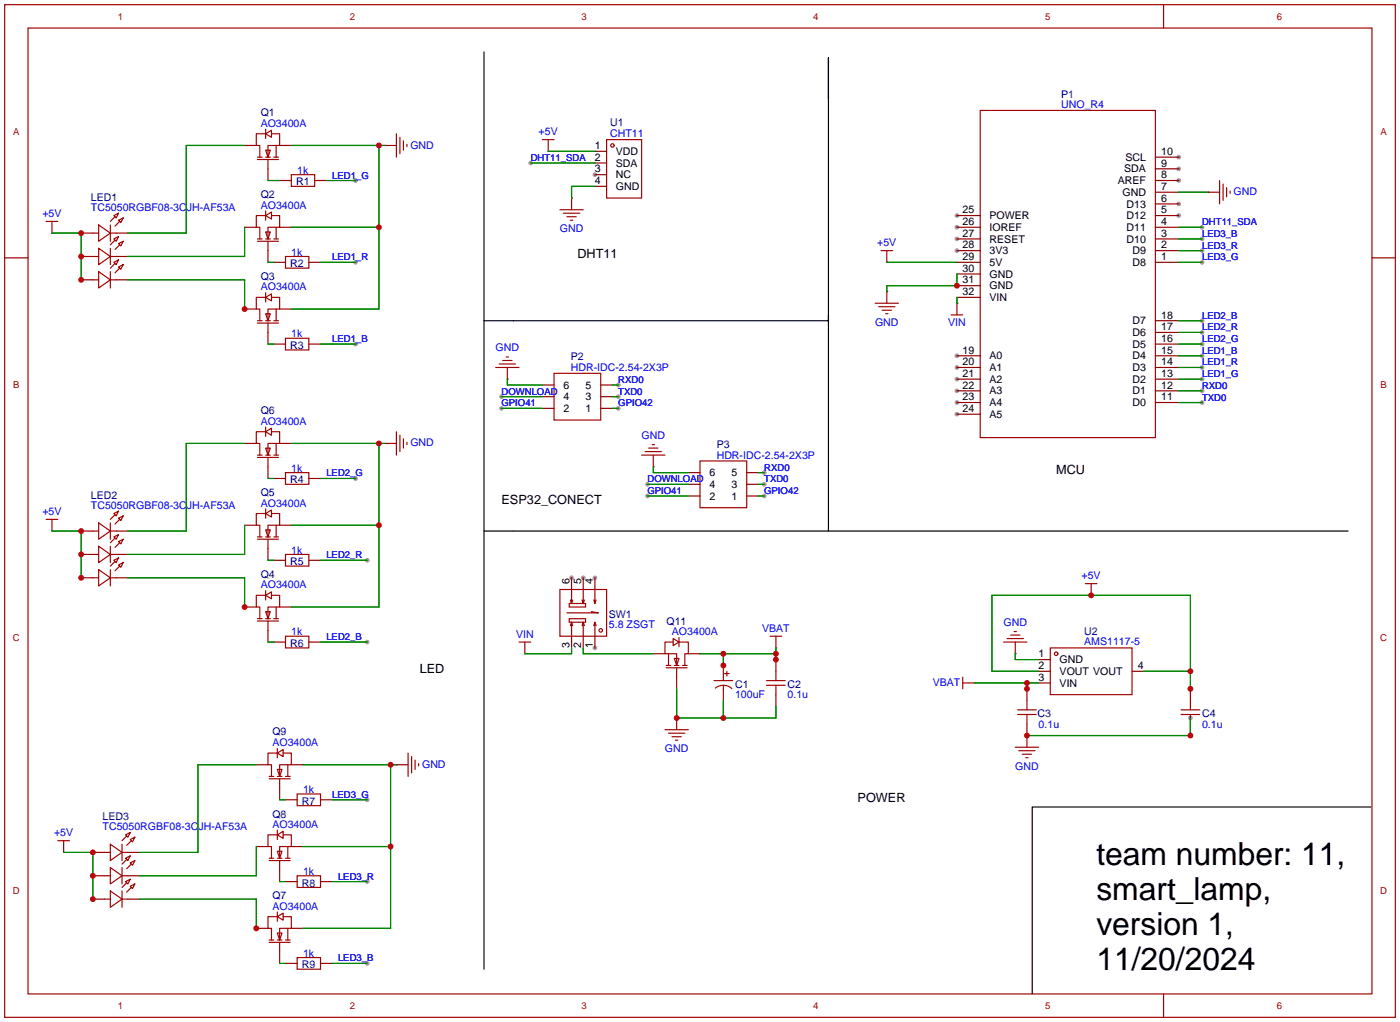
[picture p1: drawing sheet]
<svg xmlns="http://www.w3.org/2000/svg" width="305mm" height="222mm" viewBox="0 0 305 222" stroke-linecap="round" stroke-linejoin="round" font-family="sans-serif">
<g fill="#999">
<circle cx="256.4" cy="46.9" r=".51"/>
<circle cx="256.4" cy="44.3" r=".51"/>
<circle cx="256.4" cy="39.2" r=".51"/>
<circle cx="256.4" cy="36.7" r=".51"/>
<circle cx="256.4" cy="34.2" r=".51"/>
<circle cx="208.2" cy="77.3" r=".51"/>
<circle cx="208.2" cy="79.9" r=".51"/>
<circle cx="208.2" cy="82.4" r=".51"/>
<circle cx="208.2" cy="85" r=".51"/>
<circle cx="208.2" cy="87.5" r=".51"/>
<circle cx="208.2" cy="90" r=".51"/>
<circle cx="208.2" cy="46.9" r=".51"/>
<circle cx="208.2" cy="49.4" r=".51"/>
<circle cx="208.2" cy="51.9" r=".51"/>
<circle cx="208.2" cy="54.5" r=".51"/>
<circle cx="129.4" cy="38" r=".51"/>
<circle cx="124.3" cy="125.6" r=".51"/>
<circle cx="126.9" cy="125.6" r=".51"/>
<circle cx="129.4" cy="125.6" r=".51"/>
<circle cx="129.4" cy="140.8" r=".51"/>
<circle cx="115.4" cy="35.4" r=".51"/>
<circle cx="261.5" cy="82.4" r=".51"/>
<circle cx="261.5" cy="79.9" r=".51"/>
<circle cx="261.5" cy="77.3" r=".51"/>
<circle cx="261.5" cy="69.7" r=".51"/>
<circle cx="261.5" cy="72.3" r=".51"/>
<circle cx="261.5" cy="74.8" r=".51"/>
<circle cx="261.5" cy="57" r=".51"/>
<circle cx="261.5" cy="54.5" r=".51"/>
<circle cx="261.5" cy="51.9" r=".51"/>
<circle cx="261.5" cy="49.4" r=".51"/>
<circle cx="109.1" cy="88.8" r=".51"/>
<circle cx="109.1" cy="86.2" r=".51"/>
<circle cx="134.5" cy="88.8" r=".51"/>
<circle cx="134.5" cy="86.2" r=".51"/>
<circle cx="134.5" cy="83.7" r=".51"/>
<circle cx="261.5" cy="87.5" r=".51"/>
<circle cx="261.5" cy="85" r=".51"/>
<circle cx="259" cy="156.1" r=".51"/>
<circle cx="166.2" cy="102.7" r=".51"/>
<circle cx="166.2" cy="105.3" r=".51"/>
<circle cx="166.2" cy="107.8" r=".51"/>
<circle cx="140.8" cy="105.3" r=".51"/>
<circle cx="140.8" cy="107.8" r=".51"/>
<circle cx="77.3" cy="39.2" r=".51"/>
<circle cx="77.3" cy="57" r=".51"/>
<circle cx="77.3" cy="74.8" r=".51"/>
<circle cx="77.3" cy="104" r=".51"/>
<circle cx="79.9" cy="121.8" r=".51"/>
<circle cx="79.9" cy="139.6" r=".51"/>
<circle cx="79.9" cy="173.9" r=".51"/>
<circle cx="79.9" cy="191.6" r=".51"/>
<circle cx="79.9" cy="209.4" r=".51"/>
</g>
<g fill="none" stroke="#a10000" stroke-width=".25">
<path d="M1 1h302.5v220.1h-302.5zM6.1 6.1h292.3v210h-292.3zM253.1 1v5.1M56 34.7h4.6M56 34.2h1M57.8 32.6h1l-.5 1.6zM57.8 29.1l1.3-.8v1.5zM57.8 29.1h-2v2.5h.7v2.6M57.8 28.1v2M57.8 34.2h1M58.3 34.7v2M59.1 29.1h1.7v2.5h-2.5v2.6"/>
<path d="M59.6 34.2h1M60.1 31.6v2.6M63.4 38h5.1v2.5h-5.1zM83.7 31.6h2.5M86.2 29.1v5.1M87 29.8v3.6M87.8 30.6v2M88.5 31.4v.5M118 30.4h2.5M119.3 30.4v2.5M132 30.4h7.6v12.7h-7.6zM213.2 24h38.1v71.1h-38.1z"/>
<path d="M265.3 39.2v5.1M1 56h5.1M10 48.1h2.6M11.3 48.1v2.6M20.2 50.7h1.3M20.2 55.8h1.3M21.5 59.1l2.5 1.7-2.5 1.8zM21.5 48.9l2.5 1.8-2.5 1.7zM21.5 54l2.5 1.8-2.5 1.7zM24 48.9v3.5M24 54v3.5M24 59.1v3.5"/>
<path d="M24 50.7h1.3M24 55.8h1.3M24.8 57l1-.5-.5 1zM24.8 46.9l1-.5-.5 1zM24.8 51.9l1-.5-.5 1zM25 57.3l-1 1M25 47.1l-1 1M25 52.2l-1 1M25.8 58l1-.5-.5 1zM25.8 47.9l1-.5-.5 1zM25.8 53l1-.6-.5 1.1zM26 58.3l-1 1"/>
<path d="M26 48.1l-1 1M26 53.2l-1 1M56 52.4h4.6M56 51.9h1M57.8 50.4h1l-.5 1.5zM57.8 46.9l1.3-.8v1.5zM57.8 46.9h-2v2.5h.7v2.5M57.8 45.8v2.1M57.8 51.9h1M58.3 52.4v2.1M59.1 46.9h1.7v2.5h-2.5v2.5M59.6 51.9h1"/>
<path d="M60.1 49.4v2.5M62.1 55.8h5.1v2.5h-5.1zM121.8 45.6h5.1M122.6 46.4h3.5M123.3 47.1h2M124.1 47.9h.5M124.3 43.1v2.5M191.6 54.5h2.6M192.9 54.5v2.5M262.8 41.8h2.5M266.1 40v3.6M266.8 40.8v2"/>
<path d="M267.6 41.5v.5M298.4 56h5.1M20.2 60.8h1.3M24 60.8h1.3M56 70.2h4.6M56 69.7h1M57.8 68.2h1l-.5 1.5zM57.8 64.6l1.3-.7v1.5zM57.8 64.6h-2v2.6h.7v2.5M57.8 63.6v2.1M57.8 69.7h1M58.3 70.2v2.1"/>
<path d="M59.1 64.6h1.7v2.6h-2.5v2.5M59.6 69.7h1M60.1 67.2v2.5M62.1 73.5h5.1v2.6h-5.1zM107.8 79.9h5.1M108.6 79.1h3.5M109.3 78.4h2.1M110.1 77.6h.5M110.4 79.9v2.5M190.4 65.9h5.1M191.1 66.7h3.6M191.9 67.4h2"/>
<path d="M192.7 68.2h.5M192.9 63.4v2.5M206.9 68.5h2.5M208.2 65.9v2.6M56 99.4h4.6M56 98.9h1M57.8 97.4h1l-.5 1.5zM57.8 93.9l1.3-.8v1.5zM57.8 93.9h-2v2.5h.7v2.5M57.8 92.8v2.1M57.8 98.9h1M58.3 99.4v2.1"/>
<path d="M59.1 93.9h1.7v2.5h-2.5v2.5M59.6 98.9h1M60.1 96.4v2.5M83.7 96.4h2.5M86.2 93.9v5M87 94.6v3.6M87.8 95.4v2M88.5 96.1v.5M120.5 81.2h10.2v10.1h-10.2zM139.6 98.9h5.1M140.3 98.2h3.6M141.1 97.4h2"/>
<path d="M141.9 96.6h.5M142.1 98.9v2.6M10 112.9h2.6M11.3 112.9v2.5M20.2 115.4h1.3M21.5 113.7l2.5 1.7-2.5 1.8zM21.5 118.7l2.5 1.8-2.5 1.8zM24 113.7v3.5M24 118.7v3.6M24 115.4h1.3M24.8 111.6l1-.5-.5 1zM24.8 116.7l1-.5-.5 1z"/>
<path d="M25 111.9l-1 1M25 117l-1 1M25.8 112.6l1-.5-.5 1.1zM25.8 117.7l1-.5-.5 1zM26 112.9l-1 1M26 118l-1 1M56 117.2h4.6M56 116.7h1M57.8 115.2h1l-.5 1.5zM57.8 111.6l1.3-.7v1.5zM57.8 111.6h-2v2.6h.7v2.5M57.8 110.6v2"/>
<path d="M57.8 116.7h1M58.3 117.2v2.1M59.1 111.6h1.7v2.6h-2.5v2.5M59.6 116.7h1M60.1 114.2v2.5M62.1 102.7h5.1v2.6h-5.1zM152.3 100.2h10.1v10.2h-10.1zM20.2 125.6h1.3M20.2 120.5h1.3M21.5 123.8l2.5 1.8-2.5 1.8zM24 123.8v3.6M24 125.6h1.3"/>
<path d="M24 120.5h1.3M24.8 121.8l1-.5-.5 1zM25 122l-1 1.1M25.8 122.8l1-.5-.5 1zM26 123.1l-1 1M56 135h4.6M56 134.5h1M57.8 133h1l-.5 1.5zM57.8 129.4l1.3-.8v1.6zM57.8 129.4h-2v2.6h.7v2.5M57.8 128.4v2M57.8 134.5h1"/>
<path d="M58.3 135v2M59.1 129.4h1.7v2.6h-2.5v2.5M59.6 134.5h1M60.1 132v2.5M62.1 120.5h5.1v2.6h-5.1zM62.1 138.3h5.1v2.5h-5.1zM112.9 139.6h2.5M114.2 139.6v2.5M121.8 128.1h10.2v10.2h-10.2zM123.8 134.5h3.6v.8h-3.6zM123.8 131.2h3.6v.8h-3.6zM124.1 136l.2-.7v3"/>
<path d="M124.3 128.1v3.1l-.2-.8M124.3 135.3l.3 .7M124.6 130.4l-.3 .8M126.6 136l.3-.7v3M126.9 128.1v3.1l-.3-.8M126.9 135.3l.2 .7M127.1 130.4l-.2 .8M128.7 133l1.5 .2h-6.9M129.2 136l.2-.7v3M129.4 128.1v3.1l-.2-.8M129.4 135.3l.3 .7M129.7 130.4l-.3 .8"/>
<path d="M146.4 138.8l1.3 .8-1.3 .7zM146.4 139.6h-1.7v2.5h2.5v2.6M147.7 139.6h2v2.5h-.7v2.6M147.7 138.6v2M167.5 138.3h2.6M168.8 138.3v2.5M218.3 139.6h5.1M219.1 138.8h3.5M219.8 138h2.1M220.6 137.3h.5M220.9 139.6v2.5M236.1 126.9h2.5"/>
<path d="M237.4 126.9v2.5M144.7 158.6h5M144.9 145.2h4.6M144.9 144.7h1M145.4 159.4h3.6M145.4 142.1v2.6M146.7 143.1h1l-.5 1.6zM146.7 144.7h1M147.2 145.2v2M147.2 156.1v2.5M148.5 144.7h1M155.3 148h4.1"/>
<path d="M155.6 149.6l.9-.5 1-.1 1 .2 .7 .5M157.4 147.2v.8M157.4 149v.7M157.6 146.4h1M158.1 145.9v1M166.8 149h4M166.8 148h4M168.8 145.9v2.1M168.8 149v2M209.4 148.5h2.6M209.4 147.2v2.5M221.4 155.3h4"/>
<path d="M221.4 154.3h4M223.4 152.3v2M223.4 155.3v2.1M223.4 159.9v2.5M228.5 140.8h17.8v10.2h-17.8zM256.9 155.3h4.1M256.9 154.3h4.1M259 152.3v2M259 155.3v2.1M58.5 169.3h4.6M58.5 168.8h1.1M60.3 167.3h1l-.5 1.5z"/>
<path d="M60.3 163.7l1.3-.8v1.6zM60.3 163.7h-2v2.5h.8v2.6M60.3 162.7v2M60.3 168.8h1M60.8 169.3v2M61.6 163.7h1.8v2.5h-2.6v2.6M62.1 168.8h1M62.6 166.2v2.6M64.6 172.6h5.1v2.5h-5.1zM86.2 166.2h2.6M88.8 163.7v5.1M89.5 164.5v3.5"/>
<path d="M90.3 165.2v2.1M91.1 166v.5M146.2 160.1h2M146.9 160.9h.5M220.9 162.4h5M221.6 163.2h3.6M222.4 164h2M223.1 164.7h.5M12.6 182.8h2.5M13.8 182.8v2.5M22.7 195.5h1.3M22.7 185.3h1.3"/>
<path d="M22.7 190.4h1.3M24 193.7l2.5 1.8-2.5 1.7zM24 183.5l2.5 1.8-2.5 1.8zM24 188.6l2.5 1.8-2.5 1.7zM26.5 195.5h1.3M26.5 183.5v3.6M26.5 188.6v3.5M26.5 193.7v3.5M26.5 185.3h1.3M26.5 190.4h1.3M27.3 191.6l1-.5-.5 1zM27.3 181.5l1-.5-.5 1z"/>
<path d="M27.3 186.6l1-.5-.5 1zM27.6 191.9l-1.1 1M27.6 181.7l-1.1 1.1M27.6 186.8l-1.1 1M28.3 192.7l1-.6-.5 1.1zM28.3 182.5l1-.5-.5 1zM28.3 187.6l1-.5-.5 1zM28.6 192.9l-1 1M28.6 182.8l-1 1M28.6 187.8l-1 1M58.5 187.1h4.6M58.5 186.6h1.1"/>
<path d="M60.3 199.3l1.3-.8v1.5zM60.3 199.3h-2v2.5h.8v2.5M60.3 198.2v2.1M60.3 185h1l-.5 1.6zM60.3 181.5l1.3-.8v1.5zM60.3 181.5h-2v2.5h.8v2.6M60.3 180.5v2M60.3 186.6h1M60.8 187.1v2M61.6 199.3h1.8v2.5h-2.6v2.5M61.6 181.5h1.8v2.5h-2.6v2.6M62.1 186.6h1"/>
<path d="M62.6 184v2.6M64.6 190.4h5.1v2.5h-5.1zM58.5 204.8h4.6M58.5 204.3h1.1M60.3 202.8h1l-.5 1.5zM60.3 204.3h1M60.8 204.8v2.1M62.1 204.3h1M62.6 201.8v2.5M64.6 208.2h5.1v2.5h-5.1zM253.1 216.1v5"/>
<circle cx="133.2" cy="31.6" r=".38"/>
<circle cx="130.7" cy="137" r=".38"/>
<circle cx="229.7" cy="142.1" r=".38"/>
</g>
<g fill="none" stroke="#870000" stroke-width=".25">
<path d="M53.2 31.6h2.6M58.3 36.7v2.5M60.8 39.2h2.6M60.8 31.6h2.6M68.5 39.2h2.5M83.7 31.6h.1M119.3 32.9h.1M129.4 32.9h2.6M129.4 35.4h2.6M129.4 38h2.6M251.3 39.2h5.1M251.3 36.7h5.1"/>
<path d="M251.3 34.2h5.1M11.3 50.7h.1M17.7 50.7h2.5M17.7 55.8h2.5M25.3 50.7h2.5M25.3 55.8h2.5M53.2 49.4h2.6M58.3 54.5v2.5M59.6 57h2.5M60.8 49.4h2.6M67.2 57h2.5M124.3 43.1h.1"/>
<path d="M129.4 40.5h2.6M192.9 57h.1M208.2 57h5M208.2 54.5h5M208.2 51.9h5M208.2 49.4h5M208.2 46.9h5M208.2 59.6h5M251.3 57h5.1M251.3 54.5h5.1M251.3 51.9h5.1M251.3 49.4h5.1"/>
<path d="M251.3 46.9h5.1M251.3 44.3h5.1M251.3 41.8h5.1M262.8 41.8h.1M17.7 60.8h2.5M25.3 60.8h2.5M53.2 67.2h2.6M58.3 72.3v2.5M59.6 74.8h2.5M60.8 67.2h2.6M67.2 74.8h2.5M192.9 63.4h.1"/>
<path d="M208.2 65.9h.1M208.2 79.9h5M208.2 77.3h5M208.2 62.1h5M208.2 64.6h5M251.3 79.9h5.1M251.3 77.3h5.1M251.3 74.8h5.1M251.3 72.3h5.1M251.3 69.7h5.1M53.2 96.4h2.6M60.8 96.4h2.6"/>
<path d="M83.7 96.4h.1M110.4 82.4h.1M118 88.8h2.5M118 86.2h2.5M118 83.7h2.5M130.7 88.8h2.5M130.7 86.2h2.5M130.7 83.7h2.5M208.2 87.5h5M208.2 85h5M208.2 82.4h5M208.2 90h5"/>
<path d="M251.3 87.5h5.1M251.3 85h5.1M251.3 82.4h5.1M11.3 115.4h.1M17.7 115.4h2.5M25.3 115.4h2.5M53.2 114.2h2.6M58.3 101.5v2.5M58.3 119.3v2.5M59.6 104h2.5M60.8 114.2h2.6M67.2 104h2.5"/>
<path d="M142.1 101.5h.1M149.7 107.8h2.6M149.7 105.3h2.6M149.7 102.7h2.6M162.4 107.8h2.6M162.4 105.3h2.6M162.4 102.7h2.6M17.7 125.6h2.5M17.7 120.5h2.5M25.3 125.6h2.5M25.3 120.5h2.5M53.2 132h2.6"/>
<path d="M58.3 137v2.6M59.6 121.8h2.5M59.6 139.6h2.5M60.8 132h2.6M67.2 121.8h2.5M67.2 139.6h2.5M124.3 125.6v2.5M124.3 138.3v2.5M126.9 125.6v2.5M126.9 138.3v2.5M129.4 125.6v2.5M129.4 138.3v2.5"/>
<path d="M237.4 129.4h.1M114.2 142.1h.1M142.1 142.1h2.6M147.2 156.1h.1M147.2 147.2v2.5M149.7 142.1h2.6M157.4 144.7v2.5M157.4 149.7v2.6M168.8 140.8h.1M168.8 143.4v2.5M168.8 151v2.5M212 148.5h.1"/>
<path d="M220.9 142.1h.1M223.4 159.9h.1M223.4 149.7v2.6M223.4 157.4v2.5M225.9 143.4h2.6M225.9 145.9h2.6M225.9 148.5h2.6M246.3 145.9h2.5M259 149.7v2.6M259 157.4v2.5M55.8 166.2h2.5M60.8 171.3v2.6"/>
<path d="M62.1 173.9h2.5M63.4 166.2h2.5M69.7 173.9h2.6M86.2 166.2h.1M13.8 185.3h.1M20.2 195.5h2.5M20.2 185.3h2.5M20.2 190.4h2.5M27.8 195.5h2.6M27.8 185.3h2.6M27.8 190.4h2.6M55.8 184h2.5"/>
<path d="M60.8 189.1v2.5M62.1 191.6h2.5M63.4 184h2.5M69.7 191.6h2.6M55.8 201.8h2.5M60.8 206.9v2.5M62.1 209.4h2.5M63.4 201.8h2.5M69.7 209.4h2.6"/>
</g>
<path d="M105.3 11.3v199.4M180.2 21.5v-8.9v57.1h-74.9M180.2 68.5v46.9h-74.9M180.2 115.4h113M298.2 175.4h-73.7v40.7" fill="none" stroke="#000" stroke-width=".25"/>
<g fill="none" stroke="#008700" stroke-width=".25">
<path d="M53.2 31.6h-12.7v19.1h-12.7M58.3 39.2h2.5M63.4 31.6h20.3M71 39.2h6.3M82.4 31.6v35.6h-19M115.4 35.4h14M119.3 32.9h10.1M11.3 50.7h6.4v10.1M53.2 49.4v6.4h-25.4M58.3 57h1.3M63.4 49.4h19M69.7 57h7.6"/>
<path d="M129.4 40.5h-5.1v2.6M192.9 57h15.3M208.2 59.6v2.5h-15.3v1.3M256.4 49.4h5.1M256.4 57h5.1M256.4 54.5h5.1M256.4 51.9h5.1M256.4 41.8h6.4M27.8 60.8h25.4v6.4M58.3 74.8h1.3M69.7 74.8h7.6M208.2 64.6v1.3"/>
<path d="M256.4 79.9h5.1M256.4 77.3h5.1M256.4 69.7h5.1M256.4 72.3h5.1M256.4 74.8h5.1M53.2 96.4h-12.7v19h-12.7M63.4 96.4h20.3M82.4 96.4v35.6h-19M109.1 88.8h8.9M109.1 86.2h8.9M110.4 82.4v1.3h7.6M133.2 83.7h1.3"/>
<path d="M133.2 88.8h1.3M133.2 86.2h1.3M256.4 82.4h5.1M256.4 87.5h5.1M256.4 85h5.1M11.3 115.4h6.4v10.2M53.2 114.2v6.3h-25.4M58.3 104h1.3M63.4 114.2h19M69.7 104h7.6M140.8 105.3h8.9M140.8 107.8h8.9"/>
<path d="M142.1 101.5v1.2h7.6M165 102.7h1.2M165 105.3h1.2M165 107.8h1.2M27.8 125.6h25.4v6.4M58.3 139.6h1.3M58.3 121.8h1.3M69.7 139.6h10.2M69.7 121.8h10.2M124.3 140.8v1.3h-10.1M126.9 140.8v1.3h15.2M147.2 149.7v6.4h21.6v-2.6"/>
<path d="M152.3 142.1h16.5M157.4 142.1v2.6M157.4 152.3v3.8M168.8 140.8v2.6M212 148.5h13.9M220.9 142.1v1.3h5M223.4 148.5v1.2M225.9 145.9h-10.1v-16.5h43.2v20.3M248.8 145.9h10.2M259 156.1v3.8h-35.6M55.8 166.2h-12.7v19.1h-12.7M60.8 173.9h1.3"/>
<path d="M65.9 166.2h20.3M72.3 173.9h7.6M85 166.2v35.6h-19.1M13.8 185.3h6.4v10.2M30.4 195.5h25.4v6.3M55.8 184v6.4h-25.4M60.8 191.6h1.3M65.9 184h19.1M72.3 191.6h7.6M60.8 209.4h1.3M72.3 209.4h7.6"/>
</g>
<g fill="#c00">
<circle cx="82.4" cy="31.6" r=".63"/>
<circle cx="82.4" cy="49.4" r=".63"/>
<circle cx="53.2" cy="67.2" r=".63"/>
<circle cx="17.7" cy="50.7" r=".63"/>
<circle cx="17.7" cy="55.7" r=".63"/>
<circle cx="17.7" cy="60.8" r=".63"/>
<circle cx="82.4" cy="96.4" r=".63"/>
<circle cx="82.4" cy="114.2" r=".63"/>
<circle cx="17.7" cy="115.4" r=".63"/>
<circle cx="17.7" cy="120.5" r=".63"/>
<circle cx="17.7" cy="125.6" r=".63"/>
<circle cx="53.2" cy="132" r=".63"/>
<circle cx="85" cy="166.2" r=".63"/>
<circle cx="85" cy="184" r=".63"/>
<circle cx="20.2" cy="185.3" r=".63"/>
<circle cx="20.2" cy="190.4" r=".63"/>
<circle cx="20.2" cy="195.4" r=".63"/>
<circle cx="55.8" cy="201.8" r=".63"/>
<circle cx="208.2" cy="62.1" r=".63"/>
<circle cx="237.4" cy="129.4" r=".63"/>
<circle cx="259" cy="149.7" r=".63"/>
<circle cx="259" cy="145.9" r=".63"/>
<circle cx="223.4" cy="149.7" r=".63"/>
<circle cx="223.4" cy="148.5" r=".63"/>
<circle cx="223.4" cy="159.9" r=".63"/>
<circle cx="259" cy="159.9" r=".63"/>
<circle cx="157.4" cy="144.7" r=".63"/>
<circle cx="157.4" cy="142.1" r=".63"/>
<circle cx="168.8" cy="142.1" r=".63"/>
<circle cx="168.8" cy="143.4" r=".63"/>
<circle cx="157.4" cy="156.1" r=".63"/>
<circle cx="147.2" cy="156.1" r=".63"/>
</g>
<g font-size="6.9">
<text x="238.5" y="187.9">team number: 11,</text>
<text x="238.5" y="195.6">smart_lamp,</text>
<text x="238.5" y="203.2">version 1,</text>
<text x="238.5" y="210.8">11/20/2024</text>
</g>
<g font-size="2.8">
<text x="125.6" y="56.1">DHT11</text>
<text x="229.7" y="103.1">MCU</text>
<text x="109.1" y="109.5">ESP32_CONECT</text>
<text x="91.3" y="146.3">LED</text>
<text x="186.6" y="174.2">POWER</text>
</g>
<g font-size="2.3" fill="#000080">
<text x="230.8" y="21.2">P1</text>
<text x="56.7" y="25.2">Q1</text>
<text x="132.7" y="27.5">U1</text>
<text x="64.4" y="40.3">R1</text>
<text x="19.8" y="43.6">LED1</text>
<text x="56.7" y="43.1">Q2</text>
<text x="63.1" y="58.1">R2</text>
<text x="56.7" y="60.9">Q3</text>
<text x="63.1" y="75.9">R3</text>
<text x="124.2" y="78.3">P2</text>
<text x="56.7" y="90">Q6</text>
<text x="155.9" y="97.4">P3</text>
<text x="56.7" y="107.9">Q5</text>
<text x="63.1" y="105.1">R4</text>
<text x="19.8" y="108.4">LED2</text>
<text x="56.7" y="125.6">Q4</text>
<text x="63.1" y="122.9">R5</text>
<text x="132.5" y="134.3">SW1</text>
<text x="145" y="135.8">Q11</text>
<text x="63.1" y="140.7">R6</text>
<text x="235.8" y="138">U2</text>
<text x="159.9" y="149.5">C1</text>
<text x="171.3" y="149.5">C2</text>
<text x="225.7" y="155.9">C3</text>
<text x="261.5" y="155.9">C4</text>
<text x="59.2" y="159.9">Q9</text>
<text x="22.3" y="178.2">LED3</text>
<text x="59.3" y="177.7">Q8</text>
<text x="65.7" y="174.9">R7</text>
<text x="59.3" y="195.5">Q7</text>
<text x="65.7" y="192.7">R8</text>
<text x="65.7" y="210.5">R9</text>
</g>
<g font-size="2.3" fill="#00f">
<text x="230.8" y="23.5">UNO_R4</text>
<text x="56.7" y="27.6">AO3400A</text>
<text x="117.2" y="29.4">+5V</text>
<text x="132.7" y="29.8">CHT11</text>
<text x="89.3" y="32.3">GND</text>
<text x="64.6" y="37.8">1k</text>
<text x="9.2" y="47.1">+5V</text>
<text x="19.8" y="45.9">TC5050RGBF08-3CJH-AF53A</text>
<text x="56.7" y="45.3">AO3400A</text>
<text x="268.4" y="42.4">GND</text>
<text x="121.8" y="50.4">GND</text>
<text x="190.8" y="53.5">+5V</text>
<text x="63.4" y="55.6">1k</text>
<text x="56.7" y="63.1">AO3400A</text>
<text x="190.4" y="70.8">GND</text>
<text x="206.2" y="70.8">VIN</text>
<text x="63.4" y="73.3">1k</text>
<text x="107.8" y="76.4">GND</text>
<text x="124.2" y="80.6">HDR-IDC-2.54-2X3P</text>
<text x="56.7" y="92.3">AO3400A</text>
<text x="139.6" y="95.4">GND</text>
<text x="89.3" y="97.1">GND</text>
<text x="155.9" y="99.7">HDR-IDC-2.54-2X3P</text>
<text x="63.4" y="102.6">1k</text>
<text x="9.2" y="111.9">+5V</text>
<text x="19.8" y="110.6">TC5050RGBF08-3CJH-AF53A</text>
<text x="56.7" y="110.1">AO3400A</text>
<text x="63.4" y="120.3">1k</text>
<text x="235.3" y="125.9">+5V</text>
<text x="56.7" y="127.9">AO3400A</text>
<text x="132.5" y="136.6">5.8 ZSGT</text>
<text x="165.8" y="137.3">VBAT</text>
<text x="218.3" y="136">GND</text>
<text x="63.4" y="138.1">1k</text>
<text x="112.3" y="138.6">VIN</text>
<text x="146.2" y="138.1">AO3400A</text>
<text x="235.8" y="140.3">AMS1117-5</text>
<text x="202.9" y="149.1">VBAT</text>
<text x="159.9" y="151.8">100uF</text>
<text x="171.3" y="151.8">0.1u</text>
<text x="225.9" y="158.2">0.1u</text>
<text x="261.5" y="158.2">0.1u</text>
<text x="59.2" y="162.2">AO3400A</text>
<text x="91.8" y="166.9">GND</text>
<text x="144.6" y="163.5">GND</text>
<text x="220.8" y="167.3">GND</text>
<text x="65.9" y="172.4">1k</text>
<text x="59.3" y="180">AO3400A</text>
<text x="11.8" y="181.8">+5V</text>
<text x="22.3" y="180.5">TC5050RGBF08-3CJH-AF53A</text>
<text x="65.9" y="190.2">1k</text>
<text x="59.3" y="197.7">AO3400A</text>
<text x="65.9" y="208">1k</text>
</g>
<g font-size="2.3">
<text x="129.4" y="32.4">1</text>
<text x="129.4" y="34.9">2</text>
<text x="134" y="33.7">VDD</text>
<text x="244.8" y="34.9">SCL</text>
<text x="252.6" y="33.7">10</text>
<text x="129.4" y="37.5">3</text>
<text x="129.4" y="40">4</text>
<text x="134" y="36.2">SDA</text>
<text x="134" y="38.8">NC</text>
<text x="134" y="41.3">GND</text>
<text x="243.2" y="40">AREF</text>
<text x="244.6" y="37.5">SDA</text>
<text x="252.6" y="41.3">7</text>
<text x="252.6" y="38.8">8</text>
<text x="252.6" y="36.2">9</text>
<text x="209.4" y="46.4">25</text>
<text x="215.3" y="47.6">POWER</text>
<text x="244.2" y="42.6">GND</text>
<text x="245.1" y="47.6">D12</text>
<text x="245.1" y="45.1">D13</text>
<text x="252.6" y="46.4">5</text>
<text x="252.6" y="43.8">6</text>
<text x="209.4" y="48.9">26</text>
<text x="209.4" y="51.5">27</text>
<text x="209.4" y="54">28</text>
<text x="215.3" y="50.2">IOREF</text>
<text x="215.3" y="52.7">RESET</text>
<text x="245.1" y="52.7">D10</text>
<text x="245.1" y="50.2">D11</text>
<text x="252.6" y="54">2</text>
<text x="252.6" y="51.5">3</text>
<text x="252.6" y="48.9">4</text>
<text x="209.4" y="56.5">29</text>
<text x="209.4" y="59.1">30</text>
<text x="215.3" y="55.3">3V3</text>
<text x="215.3" y="57.8">5V</text>
<text x="246.4" y="57.8">D8</text>
<text x="246.4" y="55.3">D9</text>
<text x="252.6" y="56.5">1</text>
<text x="209.4" y="61.6">31</text>
<text x="209.4" y="64.2">32</text>
<text x="215.3" y="60.3">GND</text>
<text x="215.3" y="62.9">GND</text>
<text x="215.3" y="65.4">VIN</text>
<text x="246.4" y="70.5">D7</text>
<text x="252.6" y="71.8">17</text>
<text x="252.6" y="69.2">18</text>
<text x="209.4" y="76.9">19</text>
<text x="246.4" y="75.6">D5</text>
<text x="246.4" y="73">D6</text>
<text x="252.6" y="76.9">15</text>
<text x="252.6" y="74.3">16</text>
<text x="209.4" y="79.4">20</text>
<text x="209.4" y="81.9">21</text>
<text x="215.3" y="78.1">A0</text>
<text x="215.3" y="80.7">A1</text>
<text x="215.3" y="83.2">A2</text>
<text x="246.4" y="83.2">D2</text>
<text x="246.4" y="80.7">D3</text>
<text x="246.4" y="78.1">D4</text>
<text x="252.6" y="81.9">13</text>
<text x="252.6" y="79.4">14</text>
<text x="122.6" y="89.6">2</text>
<text x="122.6" y="87">4</text>
<text x="122.6" y="84.5">6</text>
<text x="127.4" y="89.6">1</text>
<text x="127.4" y="87">3</text>
<text x="127.4" y="84.5">5</text>
<text x="209.4" y="84.5">22</text>
<text x="209.4" y="87">23</text>
<text x="209.4" y="89.6">24</text>
<text x="215.3" y="85.7">A3</text>
<text x="215.3" y="88.3">A4</text>
<text x="246.4" y="88.3">D0</text>
<text x="246.4" y="85.7">D1</text>
<text x="252.6" y="87">11</text>
<text x="252.6" y="84.5">12</text>
<text x="215.3" y="90.8">A5</text>
<text x="154.3" y="106.1">4</text>
<text x="154.3" y="103.5">6</text>
<text x="159.1" y="106.1">3</text>
<text x="159.1" y="103.5">5</text>
<text x="154.3" y="108.6">2</text>
<text x="159.1" y="108.6">1</text>
<text x="123.8" y="126.9" transform="rotate(-90 123.8 126.9)">6</text>
<text x="126.4" y="126.9" transform="rotate(-90 126.4 126.9)">5</text>
<text x="128.9" y="126.9" transform="rotate(-90 128.9 126.9)">4</text>
<text x="123.8" y="140.9" transform="rotate(-90 123.8 140.9)">3</text>
<text x="126.4" y="140.9" transform="rotate(-90 126.4 140.9)">2</text>
<text x="128.9" y="140.9" transform="rotate(-90 128.9 140.9)">1</text>
<text x="225.9" y="142.9">1</text>
<text x="225.9" y="145.4">2</text>
<text x="225.9" y="148">3</text>
<text x="230.5" y="144.2">GND</text>
<text x="230.5" y="146.7">VOUT VOUT</text>
<text x="230.5" y="149.2">VIN</text>
<text x="247.5" y="145.4">4</text>
</g>
<g font-size="2.1" fill="#a00000">
<text x="25.7" y="4.3">1</text>
<text x="76.1" y="4.3">2</text>
<text x="126.5" y="4.3">3</text>
<text x="176.9" y="4.3">4</text>
<text x="227.3" y="4.3">5</text>
<text x="277.7" y="4.3">6</text>
<text x="2.9" y="29.2">A</text>
<text x="300.3" y="29.2">A</text>
<text x="2.9" y="84.3">B</text>
<text x="300.3" y="84.3">B</text>
<text x="2.8" y="139.3">C</text>
<text x="300.2" y="139.3">C</text>
<text x="2.8" y="194.3">D</text>
<text x="300.2" y="194.3">D</text>
<text x="25.7" y="219.3">1</text>
<text x="76.1" y="219.3">2</text>
<text x="126.5" y="219.3">3</text>
<text x="176.9" y="219.3">4</text>
<text x="227.3" y="219.3">5</text>
<text x="277.7" y="219.3">6</text>
</g>
<g font-size="2.1" fill="#00f">
<text x="115.4" y="35">DHT11_SDA</text>
<text x="72.3" y="38.8">LED1_G</text>
<text x="261.5" y="51.5">LED3_B</text>
<text x="261.5" y="49">DHT11_SDA</text>
<text x="72.3" y="56.6">LED1_R</text>
<text x="261.5" y="56.6">LED3_G</text>
<text x="261.5" y="54">LED3_R</text>
<text x="261.5" y="69.3">LED2_B</text>
<text x="261.5" y="71.8">LED2_R</text>
<text x="72.3" y="74.4">LED1_B</text>
<text x="261.5" y="76.9">LED1_B</text>
<text x="261.5" y="74.4">LED2_G</text>
<text x="134.5" y="83.3">RXD0</text>
<text x="261.5" y="82">LED1_G</text>
<text x="261.5" y="79.4">LED1_R</text>
<text x="109.1" y="88.3">GPIO41</text>
<text x="109.1" y="85.8">DOWNLOAD</text>
<text x="134.5" y="88.3">GPIO42</text>
<text x="134.5" y="85.8">TXD0</text>
<text x="261.5" y="87.1">TXD0</text>
<text x="261.5" y="84.5">RXD0</text>
<text x="71" y="103.6">LED2_G</text>
<text x="140.8" y="104.8">DOWNLOAD</text>
<text x="140.8" y="107.4">GPIO41</text>
<text x="166.2" y="102.3">RXD0</text>
<text x="166.2" y="104.8">TXD0</text>
<text x="166.2" y="107.4">GPIO42</text>
<text x="71" y="121.4">LED2_R</text>
<text x="71" y="139.1">LED2_B</text>
<text x="72.3" y="173.4">LED3_G</text>
<text x="73.5" y="191.2">LED3_R</text>
<text x="73.5" y="209">LED3_B</text>
</g>
</svg>
